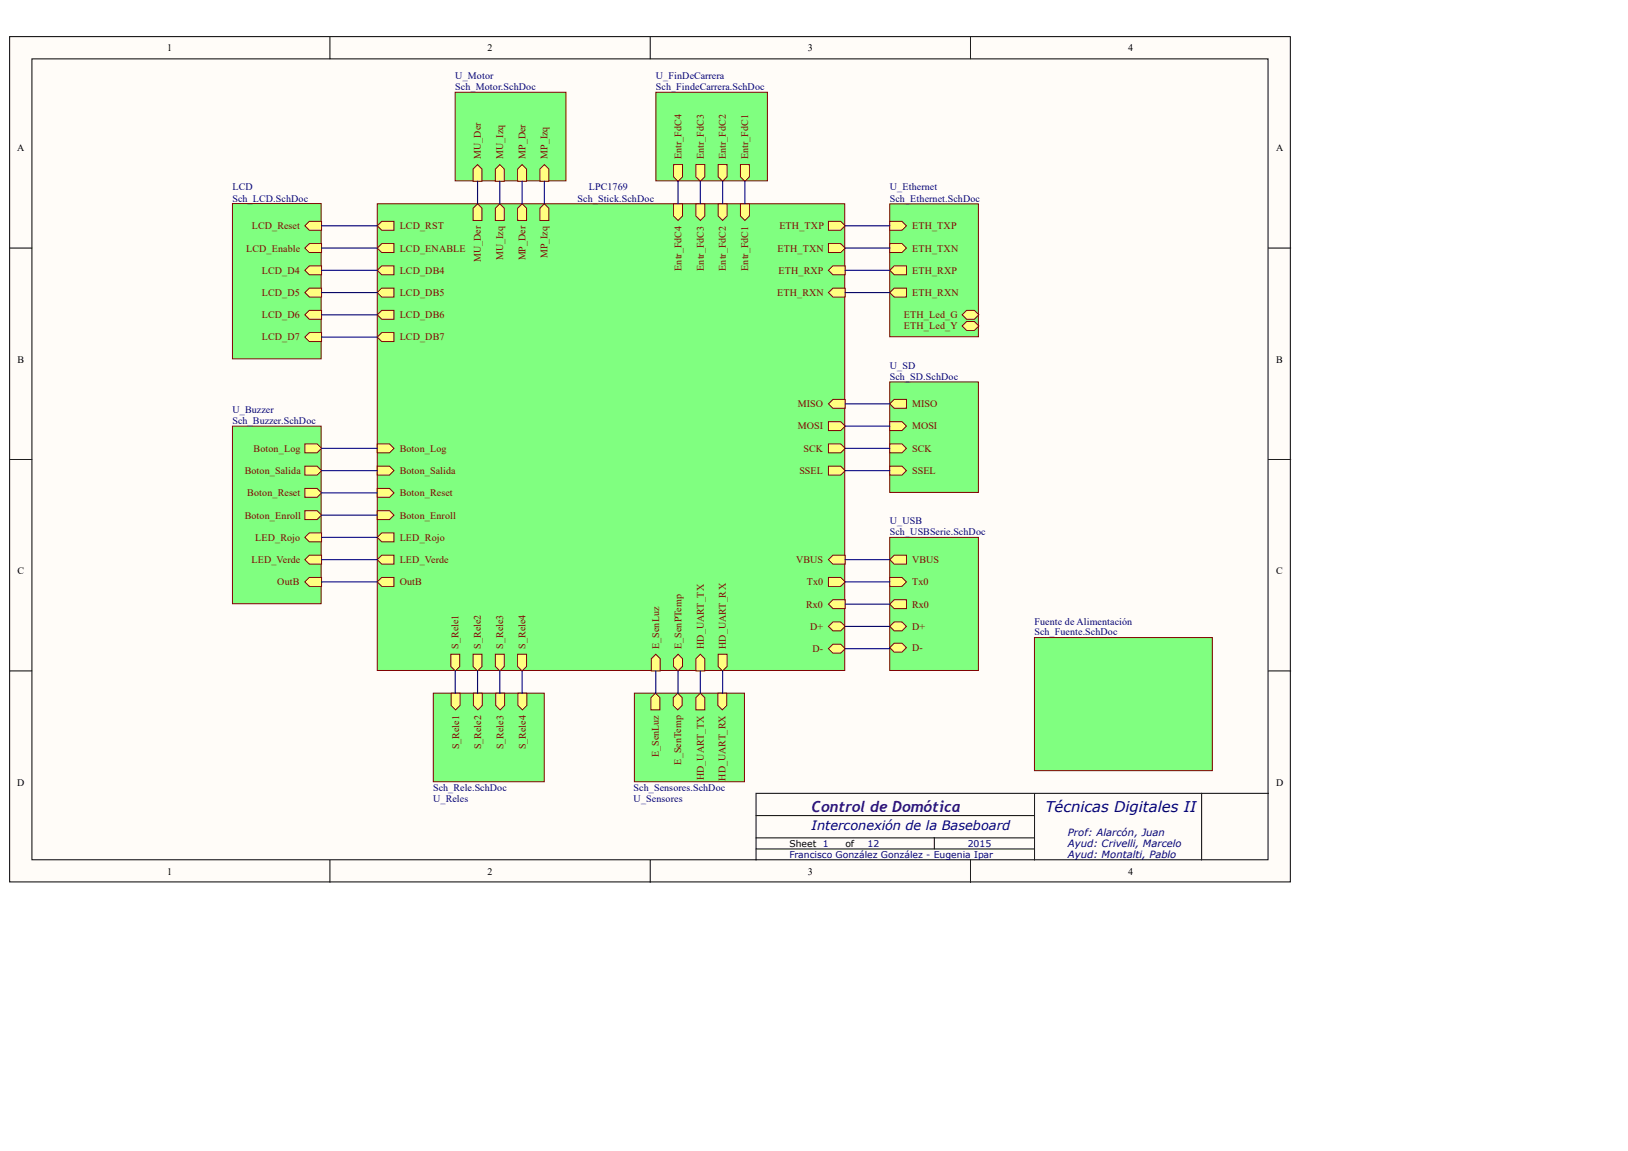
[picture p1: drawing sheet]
<svg xmlns="http://www.w3.org/2000/svg" width="371mm" height="262mm" viewBox="0 0 371 262" stroke-linecap="round" stroke-linejoin="round" font-family="sans-serif">
<g fill="#fffcf8" stroke="#000" stroke-width=".23">
<path d="M2.2 8.4h291.9v192.7h-291.9z"/>
<path d="M7.3 13.4h281.8v182.7h-281.8z"/>
</g>
<g fill="none" stroke="#000" stroke-width=".23">
<path d="M75.2 8.4v5M148.2 8.4v5M221.2 8.4v5M2.2 56.6h5.1M289.2 56.6h5M2.2 104.8h5.1M289.2 104.8h5M2.2 153h5.1M289.2 153h5M75.2 196.1v5.1M148.2 196.1v5.1M172.3 186h63.5"/>
<path d="M172.3 193.6h63.5M172.3 191.1h63.5M213 191.1v2.5M221.2 196.1v5.1M235.8 180.9v15.2M273.9 180.9h-101.6v15.2M289.2 180.9h-15.3v15.2"/>
</g>
<path d="M86 46.5h106.6v106.4h-106.6z" fill="#80ff80" stroke="#800000" stroke-width=".23"/>
<g fill="#ffff80" stroke="#800000" stroke-width=".23">
<path d="M168.8 46.5h2v2.8l-1 1-1-1z" fill-rule="evenodd"/>
<path d="M163.7 46.5h2v2.8l-1 1-1-1z" fill-rule="evenodd"/>
<path d="M158.6 46.5h2.1v2.8l-1 1-1.1-1z" fill-rule="evenodd"/>
<path d="M86 132.7l1-1h2.8v2h-2.8z" fill-rule="evenodd"/>
<path d="M153.6 150.2l1-1 1 1v1.8l-1 1-1-1z" fill-rule="evenodd"/>
<path d="M158.6 150.2l1.1-1 1 1v2.8h-2.1z" fill-rule="evenodd"/>
<path d="M188.9 92.1l1-1h2.8v2h-2.8z" fill-rule="evenodd"/>
<path d="M188.9 96.2h2.7l1.1 1-1.1 1h-2.7z" fill-rule="evenodd"/>
<path d="M188.9 101.2h2.7l1.1 1-1.1 1.1h-2.7z" fill-rule="evenodd"/>
<path d="M188.9 106.3h2.7l1.1 1-1.1 1h-2.7z" fill-rule="evenodd"/>
<path d="M188.9 131.7h2.7l1.1 1-1.1 1h-2.7z" fill-rule="evenodd"/>
<path d="M188.9 137.8l1-1h2.8v2h-2.8z" fill-rule="evenodd"/>
<path d="M188.9 50.5h2.7l1.1 1-1.1 1h-2.7z" fill-rule="evenodd"/>
<path d="M188.9 55.6h2.7l1.1 1-1.1 1h-2.7z" fill-rule="evenodd"/>
<path d="M188.9 61.6l1-1h2.8v2.1h-2.8z" fill-rule="evenodd"/>
<path d="M188.9 66.7l1-1h2.8v2h-2.8z" fill-rule="evenodd"/>
<path d="M123.1 47.5l1-1 1 1v2.8h-2z" fill-rule="evenodd"/>
<path d="M118 47.5l1-1 1 1v2.8h-2z" fill-rule="evenodd"/>
<path d="M112.9 47.5l1-1 1.1 1v2.8h-2.1z" fill-rule="evenodd"/>
<path d="M107.8 47.5l1.1-1 1 1v2.8h-2.1z" fill-rule="evenodd"/>
<path d="M188.9 142.8l1-1h1.7l1.1 1-1.1 1.1h-1.7z" fill-rule="evenodd"/>
<path d="M153.6 46.5h2v2.8l-1 1-1-1z" fill-rule="evenodd"/>
<path d="M86 51.5l1-1h2.8v2h-2.8z" fill-rule="evenodd"/>
<path d="M86 56.6l1-1h2.8v2h-2.8z" fill-rule="evenodd"/>
<path d="M86 61.6l1-1h2.8v2.1h-2.8z" fill-rule="evenodd"/>
<path d="M86 66.7l1-1h2.8v2h-2.8z" fill-rule="evenodd"/>
<path d="M86 71.8l1-1h2.8v2h-2.8z" fill-rule="evenodd"/>
<path d="M86 76.9l1-1h2.8v2h-2.8z" fill-rule="evenodd"/>
<path d="M86 127.6l1-1h2.8v2h-2.8z" fill-rule="evenodd"/>
<path d="M86 122.5l1-1h2.8v2.1h-2.8z" fill-rule="evenodd"/>
<path d="M86 116.5h2.8l1 1-1 1h-2.8z" fill-rule="evenodd"/>
<path d="M86 111.4h2.8l1 1-1 1h-2.8z" fill-rule="evenodd"/>
<path d="M86 106.3h2.8l1 1-1 1h-2.8z" fill-rule="evenodd"/>
<path d="M102.8 149.2h2v2.8l-1 1-1-1z" fill-rule="evenodd"/>
<path d="M107.8 149.2h2.1v2.8l-1 1-1.1-1z" fill-rule="evenodd"/>
<path d="M112.9 149.2h2.1v2.8l-1.1 1-1-1z" fill-rule="evenodd"/>
<path d="M118 149.2h2v2.8l-1 1-1-1z" fill-rule="evenodd"/>
<path d="M188.9 147.9l1-1h1.7l1.1 1-1.1 1h-1.7z" fill-rule="evenodd"/>
<path d="M163.7 149.2h2v2.8l-1 1-1-1z" fill-rule="evenodd"/>
<path d="M148.5 150.2l1-1 1 1v2.8h-2z" fill-rule="evenodd"/>
<path d="M188.9 127.6l1-1h2.8v2h-2.8z" fill-rule="evenodd"/>
<path d="M86 101.2h2.8l1 1-1 1.1h-2.8z" fill-rule="evenodd"/>
</g>
<path d="M202.8 46.5h20.2v30.3h-20.2z" fill="#80ff80" stroke="#800000" stroke-width=".23"/>
<g fill="#ffff80" stroke="#800000" stroke-width=".23">
<path d="M202.8 50.5h2.8l1 1-1 1h-2.8z" fill-rule="evenodd"/>
<path d="M202.8 55.6h2.8l1 1-1 1h-2.8z" fill-rule="evenodd"/>
<path d="M202.8 61.6l1-1h2.8v2.1h-2.8z" fill-rule="evenodd"/>
<path d="M202.8 66.7l1-1h2.8v2h-2.8z" fill-rule="evenodd"/>
<path d="M219.3 71.8l1-1h1.8l1 1-1 1h-1.8z" fill-rule="evenodd"/>
<path d="M219.3 74.3l1-1h1.8l1 1-1 1h-1.8z" fill-rule="evenodd"/>
</g>
<path d="M53 97.2h20.2v40.5h-20.2z" fill="#80ff80" stroke="#800000" stroke-width=".23"/>
<g fill="#ffff80" stroke="#800000" stroke-width=".23">
<path d="M69.5 132.7l1-1h2.8v2h-2.8z" fill-rule="evenodd"/>
<path d="M69.5 122.5l1-1h2.8v2.1h-2.8z" fill-rule="evenodd"/>
<path d="M69.5 116.5h2.8l1 1-1 1h-2.8z" fill-rule="evenodd"/>
<path d="M69.5 111.4h2.8l1 1-1 1h-2.8z" fill-rule="evenodd"/>
<path d="M69.5 106.3h2.8l1 1-1 1h-2.8z" fill-rule="evenodd"/>
<path d="M69.5 127.6l1-1h2.8v2h-2.8z" fill-rule="evenodd"/>
<path d="M69.5 101.2h2.8l1 1-1 1.1h-2.8z" fill-rule="evenodd"/>
</g>
<path d="M149.5 21h25.4v20.2h-25.4z" fill="#80ff80" stroke="#800000" stroke-width=".23"/>
<g fill="#ffff80" stroke="#800000" stroke-width=".23">
<path d="M168.8 37.5h2v2.8l-1 1-1-1z" fill-rule="evenodd"/>
<path d="M163.7 37.5h2v2.8l-1 1-1-1z" fill-rule="evenodd"/>
<path d="M158.6 37.5h2.1v2.8l-1 1-1.1-1z" fill-rule="evenodd"/>
<path d="M153.6 37.5h2v2.8l-1 1-1-1z" fill-rule="evenodd"/>
</g>
<path d="M98.8 158.1h25.3v20.2h-25.3z" fill="#80ff80" stroke="#800000" stroke-width=".23"/>
<g fill="#ffff80" stroke="#800000" stroke-width=".23">
<path d="M102.8 158.1h2.1v2.8l-1 1-1.1-1z" fill-rule="evenodd"/>
<path d="M107.9 158.1h2.1v2.8l-1.1 1-1-1z" fill-rule="evenodd"/>
<path d="M113 158.1h2v2.8l-1 1-1-1z" fill-rule="evenodd"/>
<path d="M118.1 158.1h2v2.8l-1 1-1-1z" fill-rule="evenodd"/>
</g>
<path d="M202.8 87.1h20.2v25.2h-20.2z" fill="#80ff80" stroke="#800000" stroke-width=".23"/>
<g fill="#ffff80" stroke="#800000" stroke-width=".23">
<path d="M202.8 92.1l1-1h2.8v2h-2.8z" fill-rule="evenodd"/>
<path d="M202.8 96.2h2.8l1 1-1 1h-2.8z" fill-rule="evenodd"/>
<path d="M202.8 106.3h2.8l1 1-1 1h-2.8z" fill-rule="evenodd"/>
<path d="M202.8 101.2h2.8l1 1-1 1.1h-2.8z" fill-rule="evenodd"/>
</g>
<path d="M144.6 158.1h25.1v20.2h-25.1z" fill="#80ff80" stroke="#800000" stroke-width=".23"/>
<g fill="#ffff80" stroke="#800000" stroke-width=".23">
<path d="M148.4 159.1l1-1 1 1v2.8h-2z" fill-rule="evenodd"/>
<path d="M153.5 159.1l1-1 1 1v1.8l-1 1-1-1z" fill-rule="evenodd"/>
<path d="M158.6 159.1l1.1-1 1 1v2.8h-2.1z" fill-rule="evenodd"/>
<path d="M163.6 158.1h2.1v2.8l-1 1-1.1-1z" fill-rule="evenodd"/>
</g>
<path d="M202.8 122.5h20.2v30.4h-20.2z" fill="#80ff80" stroke="#800000" stroke-width=".23"/>
<g fill="#ffff80" stroke="#800000" stroke-width=".23">
<path d="M202.8 131.7h2.8l1 1-1 1h-2.8z" fill-rule="evenodd"/>
<path d="M202.8 137.8l1-1h2.8v2h-2.8z" fill-rule="evenodd"/>
<path d="M202.8 142.8l1-1h1.8l1 1-1 1.1h-1.8z" fill-rule="evenodd"/>
<path d="M202.8 147.7l1-1h1.8l1 1-1 1h-1.8z" fill-rule="evenodd"/>
<path d="M202.8 127.6l1-1h2.8v2h-2.8z" fill-rule="evenodd"/>
</g>
<path d="M103.8 21h25.2v20.2h-25.2z" fill="#80ff80" stroke="#800000" stroke-width=".23"/>
<g fill="#ffff80" stroke="#800000" stroke-width=".23">
<path d="M123.1 38.5l1-1 1 1v2.8h-2z" fill-rule="evenodd"/>
<path d="M118 38.5l1-1 1 1v2.8h-2z" fill-rule="evenodd"/>
<path d="M112.9 38.5l1-1 1.1 1v2.8h-2.1z" fill-rule="evenodd"/>
<path d="M107.8 38.5l1.1-1 1 1v2.8h-2.1z" fill-rule="evenodd"/>
</g>
<path d="M53 46.4h20.2v35.4h-20.2z" fill="#80ff80" stroke="#800000" stroke-width=".23"/>
<g fill="#ffff80" stroke="#800000" stroke-width=".23">
<path d="M69.5 51.5l1-1h2.8v2h-2.8z" fill-rule="evenodd"/>
<path d="M69.5 56.6l1-1h2.8v2h-2.8z" fill-rule="evenodd"/>
<path d="M69.5 61.6l1-1h2.8v2.1h-2.8z" fill-rule="evenodd"/>
<path d="M69.5 66.7l1-1h2.8v2h-2.8z" fill-rule="evenodd"/>
<path d="M69.5 71.8l1-1h2.8v2h-2.8z" fill-rule="evenodd"/>
<path d="M69.5 76.9l1-1h2.8v2h-2.8z" fill-rule="evenodd"/>
</g>
<g fill="none" stroke="#000080" stroke-width=".25">
<path d="M73.3 56.6h12.7M108.9 41.3v5.2M113.9 41.3v5.1M119 41.3v5.2M124.1 41.3v5.2M154.6 41.3v5.2M159.7 41.3v5.2M164.7 41.3v5.2M169.8 41.3v5.2M192.7 56.6h10.1M192.7 51.5h10.1M73.3 66.7h12.7"/>
<path d="M73.3 61.6h12.7M73.3 71.8h12.7M73.3 76.9h12.7M192.7 66.7h10.1M192.7 61.6h10.1M192.7 97.2h10.1M192.7 92.1h10.1M73.3 107.3h12.7M73.3 112.4h12.7M73.3 117.5h12.7M192.7 107.3h10.1M192.7 102.2h10.1"/>
<path d="M73.3 132.7h12.7M73.3 122.5h12.7M73.3 127.6h12.7M192.7 137.8h10.1M192.7 132.7h10.1M103.8 153l.1 5.1M108.9 153v5.1M113.9 153l.1 5.1M119 153l.1 5.1M149.5 153l-.1 5.1M154.6 153l-.1 5.1M159.7 153v5.1"/>
<path d="M164.7 153v5.1M192.7 142.8h10.1M202.8 147.7v.2h-10.1"/>
</g>
<path d="M235.8 145.4h40.6v30.3h-40.6z" fill="#80ff80" stroke="#800000" stroke-width=".23"/>
<path d="M73.3 51.5h12.7M73.3 102.2h12.7M192.7 127.6h10.1" fill="none" stroke="#000080" stroke-width=".25"/>
<text font-size="3.5" fill="#33008e" x="185" y="185.2">Control de Domótica</text>
<text font-size="3.4" fill="#000080" x="238.3" y="185.2">Técnicas Digitales II</text>
<text font-size="3" fill="#000080" x="185" y="189.2">Interconexión de la Baseboard</text>
<g font-size="2.3">
<text x="38.1" y="11.7">1</text>
<text x="111.1" y="11.7">2</text>
<text x="184.2" y="11.7">3</text>
<text x="257.2" y="11.7">4</text>
<text x="3.9" y="34.5">A</text>
<text x="290.9" y="34.5">A</text>
<text x="4" y="82.7">B</text>
<text x="290.9" y="82.7">B</text>
<text x="4" y="130.9">C</text>
<text x="290.9" y="130.9">C</text>
<text x="3.9" y="179.2">D</text>
<text x="290.9" y="179.2">D</text>
<text x="38.1" y="199.4">1</text>
<text x="111.1" y="199.4">2</text>
<text x="184.2" y="199.4">3</text>
<text x="257.2" y="199.4">4</text>
</g>
<g font-size="2.3" fill="#000080">
<text x="103.8" y="18">U_Motor</text>
<text x="103.8" y="20.5">Sch_Motor.SchDoc</text>
<text x="149.5" y="18">U_FinDeCarrera</text>
<text x="149.5" y="20.5">Sch_FindeCarrera.SchDoc</text>
<text x="53" y="43.4">LCD</text>
<text x="53" y="46">Sch_LCD.SchDoc</text>
<text x="131.7" y="46">Sch_Stick.SchDoc</text>
<text x="134.2" y="43.4">LPC1769</text>
<text x="202.8" y="43.4">U_Ethernet</text>
<text x="202.8" y="46">Sch_Ethernet.SchDoc</text>
<text x="202.8" y="84.1">U_SD</text>
<text x="202.8" y="86.6">Sch_SD.SchDoc</text>
<text x="53" y="94.1">U_Buzzer</text>
<text x="53" y="96.6">Sch_Buzzer.SchDoc</text>
<text x="202.8" y="119.5">U_USB</text>
<text x="202.8" y="122.1">Sch_USBSerie.SchDoc</text>
<text x="235.8" y="142.4">Fuente de Alimentación</text>
<text x="235.8" y="144.9">Sch_Fuente.SchDoc</text>
<text x="98.7" y="183">U_Reles</text>
<text x="98.7" y="180.4">Sch_Rele.SchDoc</text>
<text x="144.4" y="183">U_Sensores</text>
<text x="144.4" y="180.4">Sch_Sensores.SchDoc</text>
<text x="243.4" y="190.6">Prof: Alarcón, Juan</text>
<text x="243.4" y="193.1">Ayud: Crivelli, Marcelo</text>
<text x="243.4" y="195.6">Ayud: Montalti, Pablo</text>
</g>
<g font-size="2.3" fill="#800000">
<text x="109.6" y="36.2" transform="rotate(-90 109.6 36.2)">MU_Der</text>
<text x="114.7" y="36.2" transform="rotate(-90 114.7 36.2)">MU_Izq</text>
<text x="119.8" y="36.2" transform="rotate(-90 119.8 36.2)">MP_Der</text>
<text x="124.8" y="36.2" transform="rotate(-90 124.8 36.2)">MP_Izq</text>
<text x="155.3" y="36.2" transform="rotate(-90 155.3 36.2)">Entr_FdC4</text>
<text x="160.4" y="36.2" transform="rotate(-90 160.4 36.2)">Entr_FdC3</text>
<text x="165.5" y="36.2" transform="rotate(-90 165.5 36.2)">Entr_FdC2</text>
<text x="170.6" y="36.2" transform="rotate(-90 170.6 36.2)">Entr_FdC1</text>
<text x="57.4" y="52.3">LCD_Reset</text>
<text x="91.1" y="52.3">LCD_RST</text>
<text x="177.7" y="52.3">ETH_TXP</text>
<text x="207.9" y="52.3">ETH_TXP</text>
<text x="56.1" y="57.4">LCD_Enable</text>
<text x="91.1" y="57.4">LCD_ENABLE</text>
<text x="109.6" y="59.8" transform="rotate(-90 109.6 59.8)">MU_Der</text>
<text x="114.7" y="59.3" transform="rotate(-90 114.7 59.3)">MU_Izq</text>
<text x="119.8" y="59.4" transform="rotate(-90 119.8 59.4)">MP_Der</text>
<text x="124.8" y="58.9" transform="rotate(-90 124.8 58.9)">MP_Izq</text>
<text x="177.2" y="57.4">ETH_TXN</text>
<text x="207.9" y="57.4">ETH_TXN</text>
<text x="59.7" y="62.4">LCD_D4</text>
<text x="91.1" y="62.4">LCD_DB4</text>
<text x="155.3" y="61.8" transform="rotate(-90 155.3 61.8)">Entr_FdC4</text>
<text x="160.4" y="61.8" transform="rotate(-90 160.4 61.8)">Entr_FdC3</text>
<text x="165.5" y="61.8" transform="rotate(-90 165.5 61.8)">Entr_FdC2</text>
<text x="170.6" y="61.8" transform="rotate(-90 170.6 61.8)">Entr_FdC1</text>
<text x="177.5" y="62.4">ETH_RXP</text>
<text x="207.9" y="62.4">ETH_RXP</text>
<text x="59.7" y="67.5">LCD_D5</text>
<text x="91.1" y="67.5">LCD_DB5</text>
<text x="177.2" y="67.5">ETH_RXN</text>
<text x="207.9" y="67.5">ETH_RXN</text>
<text x="59.7" y="72.6">LCD_D6</text>
<text x="59.7" y="77.6">LCD_D7</text>
<text x="91.1" y="72.6">LCD_DB6</text>
<text x="91.1" y="77.6">LCD_DB7</text>
<text x="206.1" y="72.6">ETH_Led_G</text>
<text x="206.1" y="75.1">ETH_Led_Y</text>
<text x="181.9" y="92.8">MISO</text>
<text x="207.9" y="92.8">MISO</text>
<text x="181.9" y="97.9">MOSI</text>
<text x="207.9" y="97.9">MOSI</text>
<text x="57.8" y="103">Boton_Log</text>
<text x="91.1" y="103">Boton_Log</text>
<text x="183.2" y="103">SCK</text>
<text x="207.9" y="103">SCK</text>
<text x="55.8" y="108.1">Boton_Salida</text>
<text x="56.4" y="113.2">Boton_Reset</text>
<text x="91.1" y="113.2">Boton_Reset</text>
<text x="91.1" y="108.1">Boton_Salida</text>
<text x="182.2" y="108.1">SSEL</text>
<text x="207.9" y="108.1">SSEL</text>
<text x="55.8" y="118.3">Boton_Enroll</text>
<text x="91.1" y="118.3">Boton_Enroll</text>
<text x="58.1" y="123.3">LED_Rojo</text>
<text x="91.1" y="123.3">LED_Rojo</text>
<text x="57.3" y="128.4">LED_Verde</text>
<text x="91.1" y="128.4">LED_Verde</text>
<text x="181.5" y="128.4">VBUS</text>
<text x="207.9" y="128.4">VBUS</text>
<text x="63.2" y="133.5">OutB</text>
<text x="91.1" y="133.5">OutB</text>
<text x="183.9" y="133.5">Tx0</text>
<text x="207.9" y="133.5">Tx0</text>
<text x="183.7" y="138.5">Rx0</text>
<text x="184.7" y="143.6">D+</text>
<text x="207.9" y="138.5">Rx0</text>
<text x="207.9" y="143.6">D+</text>
<text x="104.6" y="147.9" transform="rotate(-90 104.6 147.9)">S_Rele1</text>
<text x="109.6" y="147.9" transform="rotate(-90 109.6 147.9)">S_Rele2</text>
<text x="114.7" y="147.9" transform="rotate(-90 114.7 147.9)">S_Rele3</text>
<text x="119.8" y="147.9" transform="rotate(-90 119.8 147.9)">S_Rele4</text>
<text x="150.3" y="147.9" transform="rotate(-90 150.3 147.9)">E_SenLuz</text>
<text x="155.3" y="147.9" transform="rotate(-90 155.3 147.9)">E_SenPTemp</text>
<text x="160.4" y="147.9" transform="rotate(-90 160.4 147.9)">HD_UART_TX</text>
<text x="165.5" y="147.9" transform="rotate(-90 165.5 147.9)">HD_UART_RX</text>
<text x="185.2" y="148.7">D-</text>
<text x="207.9" y="148.4">D-</text>
<text x="104.6" y="170.9" transform="rotate(-90 104.6 170.9)">S_Rele1</text>
<text x="109.7" y="170.9" transform="rotate(-90 109.7 170.9)">S_Rele2</text>
<text x="114.8" y="170.9" transform="rotate(-90 114.8 170.9)">S_Rele3</text>
<text x="119.8" y="170.9" transform="rotate(-90 119.8 170.9)">S_Rele4</text>
<text x="150.2" y="172.7" transform="rotate(-90 150.2 172.7)">E_SenLuz</text>
<text x="155.3" y="174.3" transform="rotate(-90 155.3 174.3)">E_SenTemp</text>
<text x="160.4" y="177.9" transform="rotate(-90 160.4 177.9)">HD_UART_TX</text>
<text x="165.4" y="178.1" transform="rotate(-90 165.4 178.1)">HD_UART_RX</text>
</g>
<g font-size="2.1">
<text x="179.9" y="193.2">Sheet 1</text>
<text x="192.7" y="193.2">of</text>
</g>
<g font-size="2.1" fill="#000080">
<text x="179.9" y="195.7">Francisco González González - Eugenia Ipar</text>
<text x="197.8" y="193.2">12</text>
<text x="220.6" y="193.2">2015</text>
</g>
</svg>
